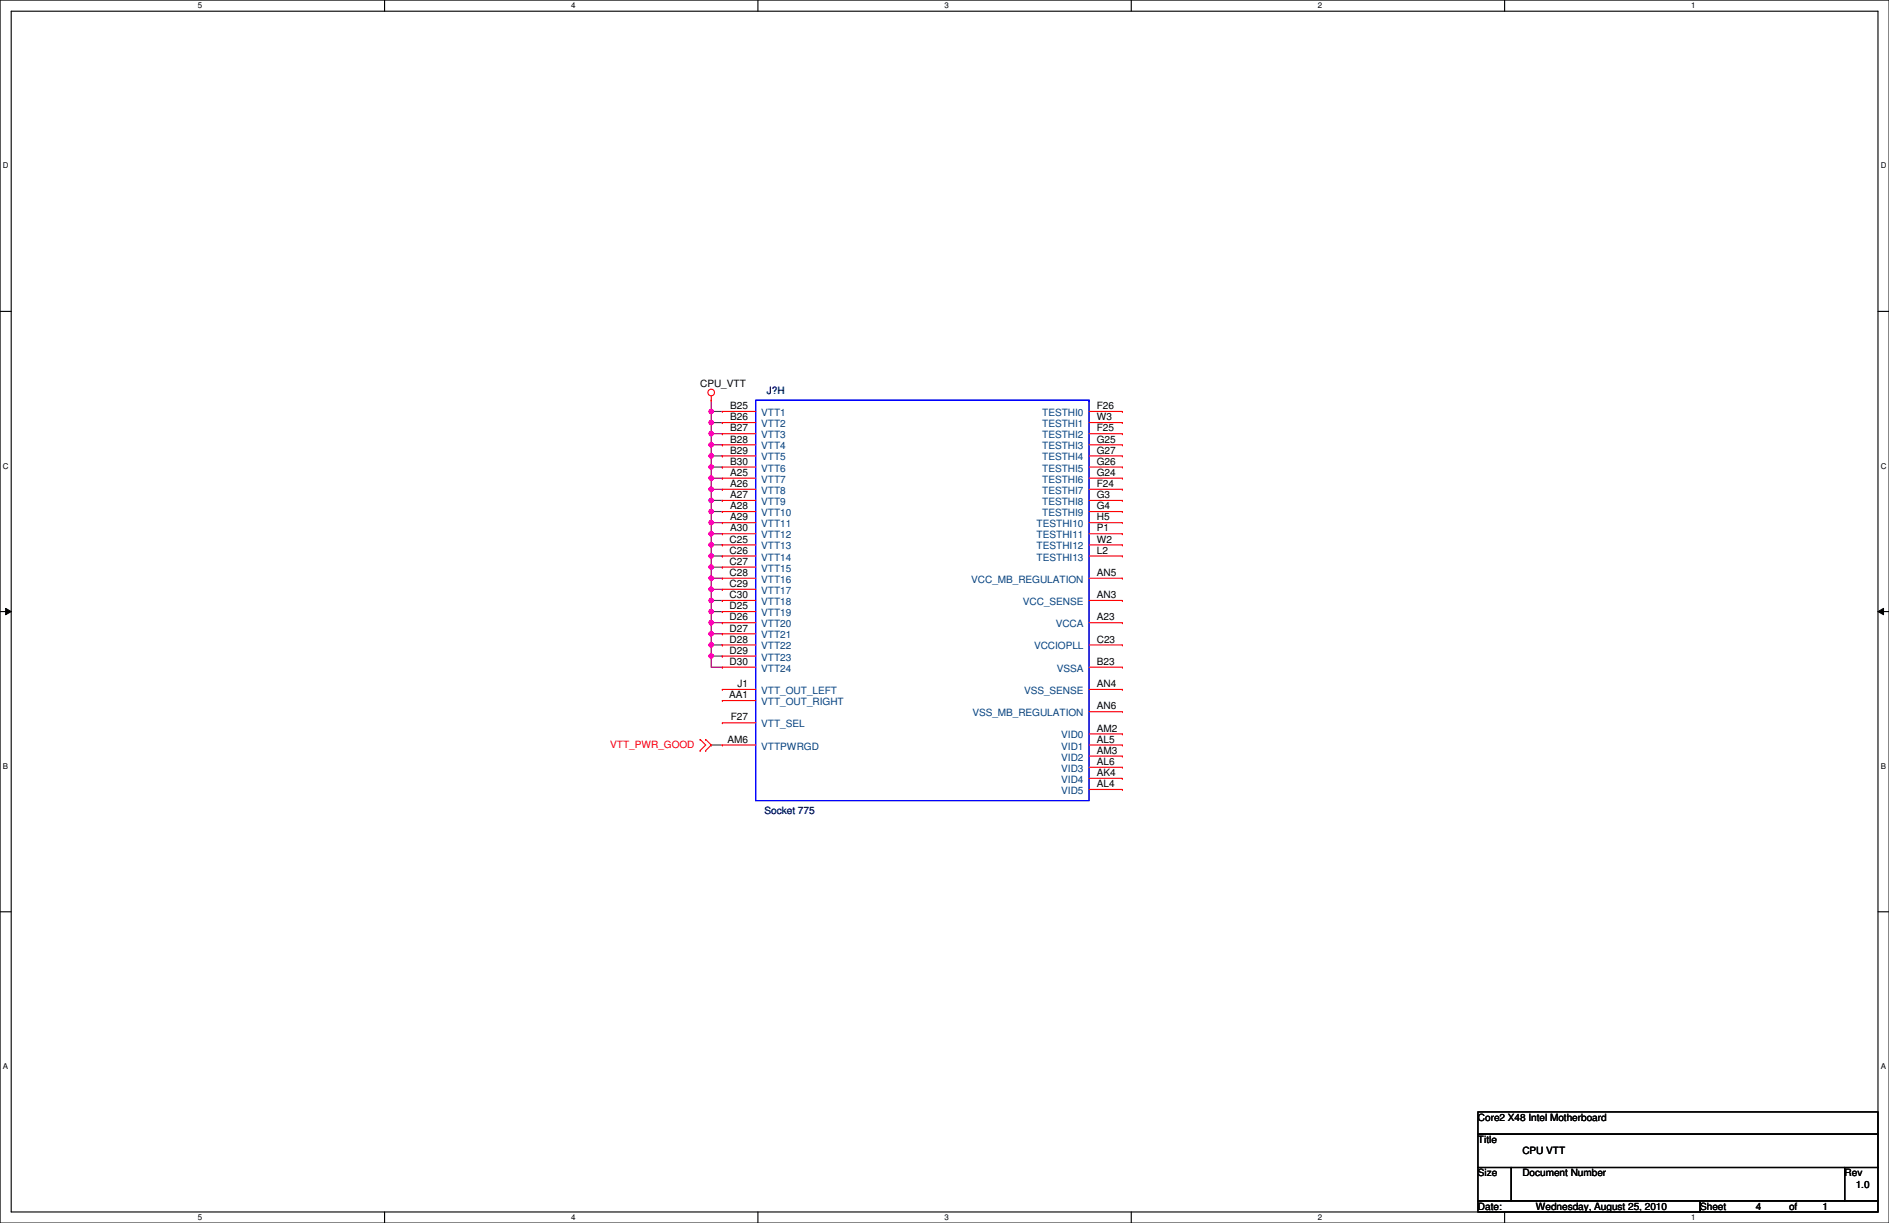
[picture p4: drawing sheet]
<svg xmlns="http://www.w3.org/2000/svg" width="432mm" height="279mm" viewBox="0 0 432 279" stroke-linecap="round" stroke-linejoin="round" font-family="sans-serif">
<path d="M0 0h431.8v279.4h-431.8zM2.6 2.6h426.7v274.3h-426.7z" fill="none" stroke="#000" stroke-width=".25"/>
<g fill="#fff">
<path d="M45.2 .3h1v2h-1z"/>
<path d="M45.2 277.1h1v2.1h-1z"/>
</g>
<path d="M87.9 0v2.6M87.9 276.9v2.5" fill="none" stroke="#000" stroke-width=".25"/>
<g fill="#fff">
<path d="M130.6 .3h1v2h-1z"/>
<path d="M130.6 277.1h1v2.1h-1z"/>
</g>
<path d="M173.2 0v2.6M173.2 276.9v2.5" fill="none" stroke="#000" stroke-width=".25"/>
<g fill="#fff">
<path d="M215.9 .3h1v2h-1z"/>
<path d="M215.9 277.1h1v2.1h-1z"/>
</g>
<path d="M258.6 0v2.6M258.6 276.9v2.5" fill="none" stroke="#000" stroke-width=".25"/>
<g fill="#fff">
<path d="M301.3 .3h1v2h-1z"/>
<path d="M301.3 277.1h1v2.1h-1z"/>
</g>
<path d="M343.9 0v2.6M343.9 276.9v2.5" fill="none" stroke="#000" stroke-width=".25"/>
<g fill="#fff">
<path d="M386.6 .3h1v2h-1z"/>
<path d="M386.6 277.1h1v2.1h-1z"/>
<path d="M.7 36.9h1.2v2h-1.2z"/>
<path d="M429.9 36.9h1.3v2h-1.3z"/>
<path d="M.7 105.4h1.2v2.1h-1.2z"/>
<path d="M429.9 105.4h1.3v2.1h-1.3z"/>
</g>
<path d="M0 71.1h2.6M429.3 71.1h2.5" fill="none" stroke="#000" stroke-width=".25"/>
<g fill="#fff">
<path d="M.7 174h1.2v2h-1.2z"/>
<path d="M429.9 174h1.2v2h-1.2z"/>
</g>
<path d="M0 139.7h2.6M429.3 139.7h2.5" fill="none" stroke="#000" stroke-width=".25"/>
<path d="M1.3 139l1.3 .7-1.3 .7zM429.3 139.7l1.3-.7v1.4z" fill="#000"/>
<path d="M1.3 139l1.3 .7-1.3 .7zM429.3 139.7l1.3-.7v1.4z" fill="none" stroke="#000" stroke-width=".23"/>
<g fill="#fff">
<path d="M.7 242.6h1.2v2h-1.2z"/>
<path d="M429.9 242.6h1.2v2h-1.2z"/>
</g>
<path d="M0 208.3h2.6M429.3 208.3h2.5" fill="none" stroke="#000" stroke-width=".25"/>
<path d="M162.6 94h.1M162.6 94v2.5M162.6 127h.1M162.6 127v2.6" fill="none" stroke="#800040" stroke-width=".25"/>
<circle cx="162.6" cy="127" r=".5" fill="#f0f"/>
<circle cx="162.6" cy="127" r=".5" fill="none" stroke="#f0f" stroke-width=".25"/>
<path d="M162.6 121.9h.1M162.6 121.9v2.6" fill="none" stroke="#800040" stroke-width=".25"/>
<circle cx="162.6" cy="121.9" r=".5" fill="#f0f"/>
<circle cx="162.6" cy="121.9" r=".5" fill="none" stroke="#f0f" stroke-width=".25"/>
<path d="M162.6 111.8h.1M162.6 111.8v2.5" fill="none" stroke="#800040" stroke-width=".25"/>
<circle cx="162.6" cy="111.8" r=".5" fill="#f0f"/>
<circle cx="162.6" cy="111.8" r=".5" fill="none" stroke="#f0f" stroke-width=".25"/>
<path d="M162.6 144.8h.1M162.6 144.8v2.5" fill="none" stroke="#800040" stroke-width=".25"/>
<circle cx="162.6" cy="144.8" r=".5" fill="#f0f"/>
<circle cx="162.6" cy="144.8" r=".5" fill="none" stroke="#f0f" stroke-width=".25"/>
<path d="M162.6 99.1h.1M162.6 99.1v2.5M162.6 149.9h.1M162.6 149.9v2.5" fill="none" stroke="#800040" stroke-width=".25"/>
<circle cx="162.6" cy="99.1" r=".5" fill="#f0f"/>
<circle cx="162.6" cy="99.1" r=".5" fill="none" stroke="#f0f" stroke-width=".25"/>
<path d="M162.6 104.2h.1M162.6 104.2v2.5" fill="none" stroke="#800040" stroke-width=".25"/>
<circle cx="162.6" cy="104.1" r=".5" fill="#f0f"/>
<circle cx="162.6" cy="104.1" r=".5" fill="none" stroke="#f0f" stroke-width=".25"/>
<path d="M162.6 119.4h.1M162.6 119.4v2.5" fill="none" stroke="#800040" stroke-width=".25"/>
<circle cx="162.6" cy="119.4" r=".5" fill="#f0f"/>
<circle cx="162.6" cy="119.4" r=".5" fill="none" stroke="#f0f" stroke-width=".25"/>
<path d="M162.6 142.3h.1M162.6 142.3v2.5" fill="none" stroke="#800040" stroke-width=".25"/>
<circle cx="162.6" cy="142.2" r=".5" fill="#f0f"/>
<circle cx="162.6" cy="142.2" r=".5" fill="none" stroke="#f0f" stroke-width=".25"/>
<path d="M162.6 132.1h.1M162.6 132.1v2.5" fill="none" stroke="#800040" stroke-width=".25"/>
<circle cx="162.6" cy="132.1" r=".5" fill="#f0f"/>
<circle cx="162.6" cy="132.1" r=".5" fill="none" stroke="#f0f" stroke-width=".25"/>
<path d="M162.6 106.7h.1M162.6 106.7v2.5" fill="none" stroke="#800040" stroke-width=".25"/>
<circle cx="162.6" cy="106.7" r=".5" fill="#f0f"/>
<circle cx="162.6" cy="106.7" r=".5" fill="none" stroke="#f0f" stroke-width=".25"/>
<path d="M162.6 101.6h.1M162.6 101.6v2.6" fill="none" stroke="#800040" stroke-width=".25"/>
<circle cx="162.6" cy="101.6" r=".5" fill="#f0f"/>
<circle cx="162.6" cy="101.6" r=".5" fill="none" stroke="#f0f" stroke-width=".25"/>
<path d="M162.6 96.5h.1M162.6 96.5v2.6" fill="none" stroke="#800040" stroke-width=".25"/>
<circle cx="162.6" cy="96.5" r=".5" fill="#f0f"/>
<circle cx="162.6" cy="96.5" r=".5" fill="none" stroke="#f0f" stroke-width=".25"/>
<path d="M162.6 134.6h.1M162.6 134.6v2.6" fill="none" stroke="#800040" stroke-width=".25"/>
<circle cx="162.6" cy="134.6" r=".5" fill="#f0f"/>
<circle cx="162.6" cy="134.6" r=".5" fill="none" stroke="#f0f" stroke-width=".25"/>
<path d="M162.6 139.7h.1M162.6 139.7v2.6" fill="none" stroke="#800040" stroke-width=".25"/>
<circle cx="162.6" cy="139.7" r=".5" fill="#f0f"/>
<circle cx="162.6" cy="139.7" r=".5" fill="none" stroke="#f0f" stroke-width=".25"/>
<path d="M162.6 116.9h.1M162.6 116.9v2.5" fill="none" stroke="#800040" stroke-width=".25"/>
<circle cx="162.6" cy="116.8" r=".5" fill="#f0f"/>
<circle cx="162.6" cy="116.8" r=".5" fill="none" stroke="#f0f" stroke-width=".25"/>
<path d="M162.6 109.2h.1M162.6 109.2v2.6" fill="none" stroke="#800040" stroke-width=".25"/>
<circle cx="162.6" cy="109.2" r=".5" fill="#f0f"/>
<circle cx="162.6" cy="109.2" r=".5" fill="none" stroke="#f0f" stroke-width=".25"/>
<path d="M162.6 137.2h.1M162.6 137.2v2.5" fill="none" stroke="#800040" stroke-width=".25"/>
<circle cx="162.6" cy="137.2" r=".5" fill="#f0f"/>
<circle cx="162.6" cy="137.2" r=".5" fill="none" stroke="#f0f" stroke-width=".25"/>
<path d="M162.6 124.5h.1M162.6 124.5v2.5" fill="none" stroke="#800040" stroke-width=".25"/>
<circle cx="162.6" cy="124.5" r=".5" fill="#f0f"/>
<circle cx="162.6" cy="124.5" r=".5" fill="none" stroke="#f0f" stroke-width=".25"/>
<path d="M162.6 114.3h.1M162.6 114.3v2.6" fill="none" stroke="#800040" stroke-width=".25"/>
<circle cx="162.6" cy="114.3" r=".5" fill="#f0f"/>
<circle cx="162.6" cy="114.3" r=".5" fill="none" stroke="#f0f" stroke-width=".25"/>
<path d="M162.6 129.6h.1M162.6 129.6v2.5" fill="none" stroke="#800040" stroke-width=".25"/>
<circle cx="162.6" cy="129.5" r=".5" fill="#f0f"/>
<circle cx="162.6" cy="129.5" r=".5" fill="none" stroke="#f0f" stroke-width=".25"/>
<g fill="none" stroke="#800040" stroke-width=".25">
<path d="M162.6 96.5h2.5M165.1 96.5h.1M162.6 111.8h2.5M162.6 114.3h2.5M165.1 111.8h.1M165.1 114.3h.1M162.6 127h2.5M162.6 129.6h2.5M162.6 121.9h2.5M162.6 124.5h2.5M165.1 127h.1M165.1 129.6h.1"/>
<path d="M165.1 121.9h.1M165.1 124.5h.1M162.6 144.8h2.5M162.6 147.3h2.5M162.6 149.9h2.5M165.1 144.8h.1M165.1 147.3h.1M165.1 149.9h.1"/>
</g>
<circle cx="162.6" cy="149.9" r=".5" fill="#f0f"/>
<circle cx="162.6" cy="149.9" r=".5" fill="none" stroke="#f0f" stroke-width=".25"/>
<g fill="none" stroke="#800040" stroke-width=".25">
<path d="M162.6 99.1h2.5M165.1 99.1h.1M162.6 101.6h2.5M162.6 104.2h2.5M162.6 106.7h2.5M162.6 119.4h2.5M162.6 109.2h2.5M162.6 116.9h2.5M165.1 101.6h.1M165.1 104.2h.1M165.1 106.7h.1M165.1 119.4h.1"/>
<path d="M165.1 109.2h.1M165.1 116.9h.1M162.6 132.1h2.5M162.6 134.6h2.5M162.6 137.2h2.5M162.6 139.7h2.5M165.1 132.1h.1M165.1 134.6h.1M165.1 137.2h.1M165.1 139.7h.1M162.6 147.3h.1M162.6 152.4h2.5"/>
<path d="M162.6 142.3h2.5M162.6 147.3v2.6M165.1 152.4h.1M165.1 142.3h.1"/>
</g>
<circle cx="162.6" cy="147.3" r=".5" fill="#f0f"/>
<circle cx="162.6" cy="147.3" r=".5" fill="none" stroke="#f0f" stroke-width=".25"/>
<path d="M162.6 94h.1M162.6 94h2.5" fill="none" stroke="#800040" stroke-width=".25"/>
<circle cx="162.6" cy="94" r=".5" fill="#f0f"/>
<circle cx="162.6" cy="94" r=".5" fill="none" stroke="#f0f" stroke-width=".25"/>
<path d="M162.6 91.5h.1M162.6 91.5v2.5M162.6 170.2h.1M162.6 170.2h2.5" fill="none" stroke="#800040" stroke-width=".25"/>
<g fill="none" stroke="#f00" stroke-width=".25">
<path d="M162.6 91.5h.1M162.6 90.4v1.1M165.1 94h.1M165.1 96.5h.1M165.1 99.1h.1M165.1 94h7.6M165.1 96.5h7.6M165.1 99.1h7.6M248.9 94h7.7M248.9 96.5h7.7M248.9 99.1h7.7M256.6 94h.1"/>
<path d="M256.6 96.5h.1M256.6 99.1h.1M165.1 101.6h.1M165.1 104.2h.1M165.1 106.7h.1M165.1 109.2h.1M165.1 111.8h.1M165.1 114.3h.1M165.1 116.9h.1M165.1 119.4h.1M165.1 119.4h7.6M165.1 101.6h7.6"/>
<path d="M165.1 104.2h7.6M165.1 106.7h7.6M165.1 109.2h7.6M165.1 111.8h7.6M165.1 114.3h7.6M165.1 116.9h7.6M248.9 119.4h7.7M248.9 101.6h7.7M248.9 104.2h7.7M248.9 106.7h7.7M248.9 109.2h7.7M248.9 111.8h7.7"/>
<path d="M248.9 114.3h7.7M248.9 116.9h7.7M256.6 119.4h.1M256.6 101.6h.1M256.6 104.2h.1M256.6 106.7h.1M256.6 109.2h.1M256.6 111.8h.1M256.6 114.3h.1M256.6 116.9h.1M165.1 121.9h.1M165.1 124.5h.1"/>
<path d="M165.1 127h.1M165.1 129.6h.1M165.1 132.1h.1M165.1 134.6h.1M165.1 137.2h.1M165.1 139.7h.1M165.1 121.9h7.6M165.1 124.5h7.6M165.1 127h7.6M165.1 132.1h7.6M165.1 137.2h7.6M165.1 129.6h7.6"/>
<path d="M165.1 134.6h7.6M165.1 139.7h7.6M248.9 121.9h7.7M248.9 124.5h7.7M248.9 127h7.7M248.9 132.1h7.7M248.9 137.2h7.7M256.6 121.9h.1M256.6 124.5h.1M256.6 127h.1M256.6 132.1h.1M256.6 137.2h.1"/>
<path d="M165.1 142.3h.1M165.1 144.8h.1M165.1 147.3h.1M165.1 149.9h.1M165.1 152.4h.1M165.1 157.5h.1M165.1 142.3h7.6M165.1 147.3h7.6M165.1 157.5h7.6M165.1 152.4h7.6M165.1 144.8h7.6M165.1 149.9h7.6"/>
<path d="M248.9 142.3h7.7M248.9 147.3h7.7M248.9 157.5h7.7M248.9 152.4h7.7M256.6 142.3h.1M256.6 147.3h.1M256.6 157.5h.1M256.6 152.4h.1M160 171.5h.1M160 168.9h.1M160 168.9l1.3 1.3-1.3 1.3M161.3 168.9h.1"/>
<path d="M161.3 171.5h.1M161.3 168.9l1.3 1.3-1.3 1.3M165.1 160h.1M165.1 165.1h.1M165.1 170.2h.1M165.1 170.2h7.6M165.1 160h7.6M165.1 165.1h7.6M248.9 167.7h7.7M248.9 170.2h7.7M248.9 172.7h7.7M248.9 175.3h7.7"/>
<path d="M248.9 177.8h7.7M248.9 162.6h7.7M256.6 167.7h.1M256.6 170.2h.1M256.6 172.7h.1M256.6 175.3h.1M256.6 177.8h.1M256.6 162.6h.1M248.9 180.4h7.7M256.6 180.4h.1"/>
<circle cx="162.6" cy="89.7" r=".76"/>
</g>
<path d="M337.8 254h91.5v5.1h-91.5zM337.8 259.1h91.5v7.6h-91.5zM337.8 266.7h7.7v7.6h-7.7zM337.8 274.3h50.8v2.6h-50.8zM345.5 266.7h76.2v7.6h-76.2zM388.6 274.3h40.7v2.6h-40.7zM421.7 266.7h7.6v7.6h-7.6z" fill="none" stroke="#000" stroke-width=".25"/>
<path d="M172.7 91.5h76.2v91.4h-76.2zM172.7 91.5h76.2M248.9 91.5h.1" fill="none" stroke="#00f" stroke-width=".25"/>
<circle cx="162.6" cy="127" r=".5" fill="#f0f"/>
<circle cx="162.6" cy="127" r=".5" fill="none" stroke="#f0f" stroke-width=".25"/>
<circle cx="162.6" cy="121.9" r=".5" fill="#f0f"/>
<circle cx="162.6" cy="121.9" r=".5" fill="none" stroke="#f0f" stroke-width=".25"/>
<circle cx="162.6" cy="111.8" r=".5" fill="#f0f"/>
<circle cx="162.6" cy="111.8" r=".5" fill="none" stroke="#f0f" stroke-width=".25"/>
<circle cx="162.6" cy="144.8" r=".5" fill="#f0f"/>
<circle cx="162.6" cy="144.8" r=".5" fill="none" stroke="#f0f" stroke-width=".25"/>
<circle cx="162.6" cy="99.1" r=".5" fill="#f0f"/>
<circle cx="162.6" cy="99.1" r=".5" fill="none" stroke="#f0f" stroke-width=".25"/>
<circle cx="162.6" cy="104.1" r=".5" fill="#f0f"/>
<circle cx="162.6" cy="104.1" r=".5" fill="none" stroke="#f0f" stroke-width=".25"/>
<circle cx="162.6" cy="119.4" r=".5" fill="#f0f"/>
<circle cx="162.6" cy="119.4" r=".5" fill="none" stroke="#f0f" stroke-width=".25"/>
<circle cx="162.6" cy="142.2" r=".5" fill="#f0f"/>
<circle cx="162.6" cy="142.2" r=".5" fill="none" stroke="#f0f" stroke-width=".25"/>
<circle cx="162.6" cy="132.1" r=".5" fill="#f0f"/>
<circle cx="162.6" cy="132.1" r=".5" fill="none" stroke="#f0f" stroke-width=".25"/>
<circle cx="162.6" cy="106.7" r=".5" fill="#f0f"/>
<circle cx="162.6" cy="106.7" r=".5" fill="none" stroke="#f0f" stroke-width=".25"/>
<circle cx="162.6" cy="101.6" r=".5" fill="#f0f"/>
<circle cx="162.6" cy="101.6" r=".5" fill="none" stroke="#f0f" stroke-width=".25"/>
<circle cx="162.6" cy="96.5" r=".5" fill="#f0f"/>
<circle cx="162.6" cy="96.5" r=".5" fill="none" stroke="#f0f" stroke-width=".25"/>
<circle cx="162.6" cy="134.6" r=".5" fill="#f0f"/>
<circle cx="162.6" cy="134.6" r=".5" fill="none" stroke="#f0f" stroke-width=".25"/>
<circle cx="162.6" cy="139.7" r=".5" fill="#f0f"/>
<circle cx="162.6" cy="139.7" r=".5" fill="none" stroke="#f0f" stroke-width=".25"/>
<circle cx="162.6" cy="116.8" r=".5" fill="#f0f"/>
<circle cx="162.6" cy="116.8" r=".5" fill="none" stroke="#f0f" stroke-width=".25"/>
<circle cx="162.6" cy="109.2" r=".5" fill="#f0f"/>
<circle cx="162.6" cy="109.2" r=".5" fill="none" stroke="#f0f" stroke-width=".25"/>
<circle cx="162.6" cy="137.2" r=".5" fill="#f0f"/>
<circle cx="162.6" cy="137.2" r=".5" fill="none" stroke="#f0f" stroke-width=".25"/>
<circle cx="162.6" cy="124.5" r=".5" fill="#f0f"/>
<circle cx="162.6" cy="124.5" r=".5" fill="none" stroke="#f0f" stroke-width=".25"/>
<circle cx="162.6" cy="114.3" r=".5" fill="#f0f"/>
<circle cx="162.6" cy="114.3" r=".5" fill="none" stroke="#f0f" stroke-width=".25"/>
<circle cx="162.6" cy="129.5" r=".5" fill="#f0f"/>
<circle cx="162.6" cy="129.5" r=".5" fill="none" stroke="#f0f" stroke-width=".25"/>
<circle cx="162.6" cy="149.9" r=".5" fill="#f0f"/>
<circle cx="162.6" cy="149.9" r=".5" fill="none" stroke="#f0f" stroke-width=".25"/>
<circle cx="162.6" cy="147.3" r=".5" fill="#f0f"/>
<circle cx="162.6" cy="147.3" r=".5" fill="none" stroke="#f0f" stroke-width=".25"/>
<circle cx="162.6" cy="94" r=".5" fill="#f0f"/>
<circle cx="162.6" cy="94" r=".5" fill="none" stroke="#f0f" stroke-width=".25"/>
<g font-size="2.3">
<text x="160" y="88.4">CPU_VTT</text>
<text x="166.9" y="93.5">B25</text>
<text x="250.7" y="93.5">F26</text>
<text x="166.9" y="96">B26</text>
<text x="166.9" y="98.6">B27</text>
<text x="166.9" y="101.1">B28</text>
<text x="250.7" y="96">W3</text>
<text x="250.7" y="98.6">F25</text>
<text x="250.7" y="101.1">G25</text>
<text x="166.9" y="103.6">B29</text>
<text x="166.9" y="106.2">B30</text>
<text x="250.7" y="103.6">G27</text>
<text x="250.7" y="106.2">G26</text>
<text x="166.9" y="108.7">A25</text>
<text x="166.9" y="111.3">A26</text>
<text x="166.9" y="113.8">A27</text>
<text x="250.7" y="108.7">G24</text>
<text x="250.7" y="111.3">F24</text>
<text x="250.7" y="113.8">G3</text>
<text x="166.9" y="116.3">A28</text>
<text x="166.9" y="118.9">A29</text>
<text x="250.7" y="118.9">H5</text>
<text x="250.7" y="116.3">G4</text>
<text x="166.8" y="124">C25</text>
<text x="166.9" y="121.4">A30</text>
<text x="250.7" y="121.4">P1</text>
<text x="250.7" y="124">W2</text>
<text x="166.8" y="126.5">C26</text>
<text x="166.8" y="129">C27</text>
<text x="166.8" y="131.6">C28</text>
<text x="250.7" y="126.5">L2</text>
<text x="250.7" y="131.6">AN5</text>
<text x="166.8" y="134.1">C29</text>
<text x="166.8" y="136.7">C30</text>
<text x="250.7" y="136.7">AN3</text>
<text x="166.8" y="139.2">D25</text>
<text x="166.8" y="141.7">D26</text>
<text x="250.7" y="141.7">A23</text>
<text x="166.8" y="144.3">D27</text>
<text x="166.8" y="146.8">D28</text>
<text x="166.8" y="149.4">D29</text>
<text x="250.7" y="146.8">C23</text>
<text x="166.8" y="151.9">D30</text>
<text x="250.7" y="151.9">B23</text>
<text x="166.6" y="159.5">AA1</text>
<text x="168.6" y="157">J1</text>
<text x="250.7" y="157">AN4</text>
<text x="167" y="164.6">F27</text>
<text x="250.7" y="167.1">AM2</text>
<text x="250.7" y="162.1">AN6</text>
<text x="166.3" y="169.7">AM6</text>
<text x="250.7" y="169.7">AL5</text>
<text x="250.7" y="172.2">AM3</text>
<text x="250.7" y="174.8">AL6</text>
<text x="250.7" y="177.3">AK4</text>
<text x="250.7" y="179.8">AL4</text>
<text x="337.8" y="256.1">Core2 X48 Intel Motherboard</text>
<text x="337.8" y="261.2">Title</text>
<text x="348" y="263.7">CPU VTT</text>
<text x="337.8" y="268.8">Size</text>
<text x="348" y="268.8">Document Number</text>
<text x="421.7" y="268.8">Rev</text>
<text x="424.2" y="271.3">1.0</text>
<text x="337.8" y="276.4">Date:</text>
<text x="351" y="276.4">Wednesday, August 25, 2010</text>
<text x="388.6" y="276.4">Sheet</text>
<text x="401.3" y="276.4">4</text>
<text x="409" y="276.4">of</text>
<text x="416.6" y="276.4">1</text>
</g>
<g font-size="2.3" fill="#000080">
<text x="175.3" y="90">J?H</text>
<text x="174.8" y="186">Socket 775</text>
</g>
<g font-size="2.3" fill="#004080">
<text x="174" y="95">VTT1</text>
<text x="238.2" y="95">TESTHI0</text>
<text x="174" y="97.6">VTT2</text>
<text x="174" y="100.1">VTT3</text>
<text x="238.2" y="97.6">TESTHI1</text>
<text x="238.2" y="100.1">TESTHI2</text>
<text x="174" y="102.7">VTT4</text>
<text x="174" y="105.2">VTT5</text>
<text x="174" y="107.7">VTT6</text>
<text x="238.2" y="102.7">TESTHI3</text>
<text x="238.2" y="105.2">TESTHI4</text>
<text x="238.2" y="107.7">TESTHI5</text>
<text x="174" y="110.3">VTT7</text>
<text x="174" y="112.8">VTT8</text>
<text x="238.2" y="110.3">TESTHI6</text>
<text x="238.2" y="112.8">TESTHI7</text>
<text x="174" y="115.4">VTT9</text>
<text x="174" y="117.9">VTT10</text>
<text x="238.2" y="115.4">TESTHI8</text>
<text x="238.2" y="117.9">TESTHI9</text>
<text x="174" y="120.4">VTT11</text>
<text x="174" y="123">VTT12</text>
<text x="174" y="125.5">VTT13</text>
<text x="237" y="120.4">TESTHI10</text>
<text x="237" y="123">TESTHI11</text>
<text x="237" y="125.5">TESTHI12</text>
<text x="174" y="128.1">VTT14</text>
<text x="174" y="130.6">VTT15</text>
<text x="237" y="128.1">TESTHI13</text>
<text x="174" y="133.1">VTT16</text>
<text x="174" y="135.7">VTT17</text>
<text x="222" y="133.1">VCC_MB_REGULATION</text>
<text x="174" y="138.2">VTT18</text>
<text x="174" y="140.8">VTT19</text>
<text x="174" y="143.3">VTT20</text>
<text x="233.8" y="138.2">VCC_SENSE</text>
<text x="241.3" y="143.3">VCCA</text>
<text x="174" y="145.8">VTT21</text>
<text x="174" y="148.4">VTT22</text>
<text x="236.4" y="148.4">VCCIOPLL</text>
<text x="174" y="150.9">VTT23</text>
<text x="174" y="153.5">VTT24</text>
<text x="241.6" y="153.5">VSSA</text>
<text x="174" y="158.5">VTT_OUT_LEFT</text>
<text x="174" y="161.1">VTT_OUT_RIGHT</text>
<text x="234.1" y="158.5">VSS_SENSE</text>
<text x="174" y="166.2">VTT_SEL</text>
<text x="222.3" y="163.6">VSS_MB_REGULATION</text>
<text x="174" y="171.2">VTTPWRGD</text>
<text x="242.6" y="168.7">VID0</text>
<text x="242.6" y="171.2">VID1</text>
<text x="242.6" y="173.8">VID2</text>
<text x="242.6" y="176.3">VID3</text>
<text x="242.6" y="178.9">VID4</text>
<text x="242.6" y="181.4">VID5</text>
</g>
<text font-size="2.3" fill="#f00" x="139.5" y="171">VTT_PWR_GOOD</text>
<g font-size="1.8">
<text x="45.2" y="1.9">5</text>
<text x="130.6" y="1.9">4</text>
<text x="215.9" y="1.9">3</text>
<text x="301.3" y="1.9">2</text>
<text x="386.6" y="1.9">1</text>
<text x=".7" y="38.5">D</text>
<text x="429.9" y="38.5">D</text>
<text x=".7" y="107.1">C</text>
<text x="429.9" y="107.1">C</text>
<text x=".7" y="175.6">B</text>
<text x="429.9" y="175.6">B</text>
<text x=".7" y="244.2">A</text>
<text x="429.9" y="244.2">A</text>
<text x="45.2" y="278.8">5</text>
<text x="130.6" y="278.8">4</text>
<text x="215.9" y="278.8">3</text>
<text x="301.3" y="278.8">2</text>
<text x="386.6" y="278.8">1</text>
</g>
</svg>
